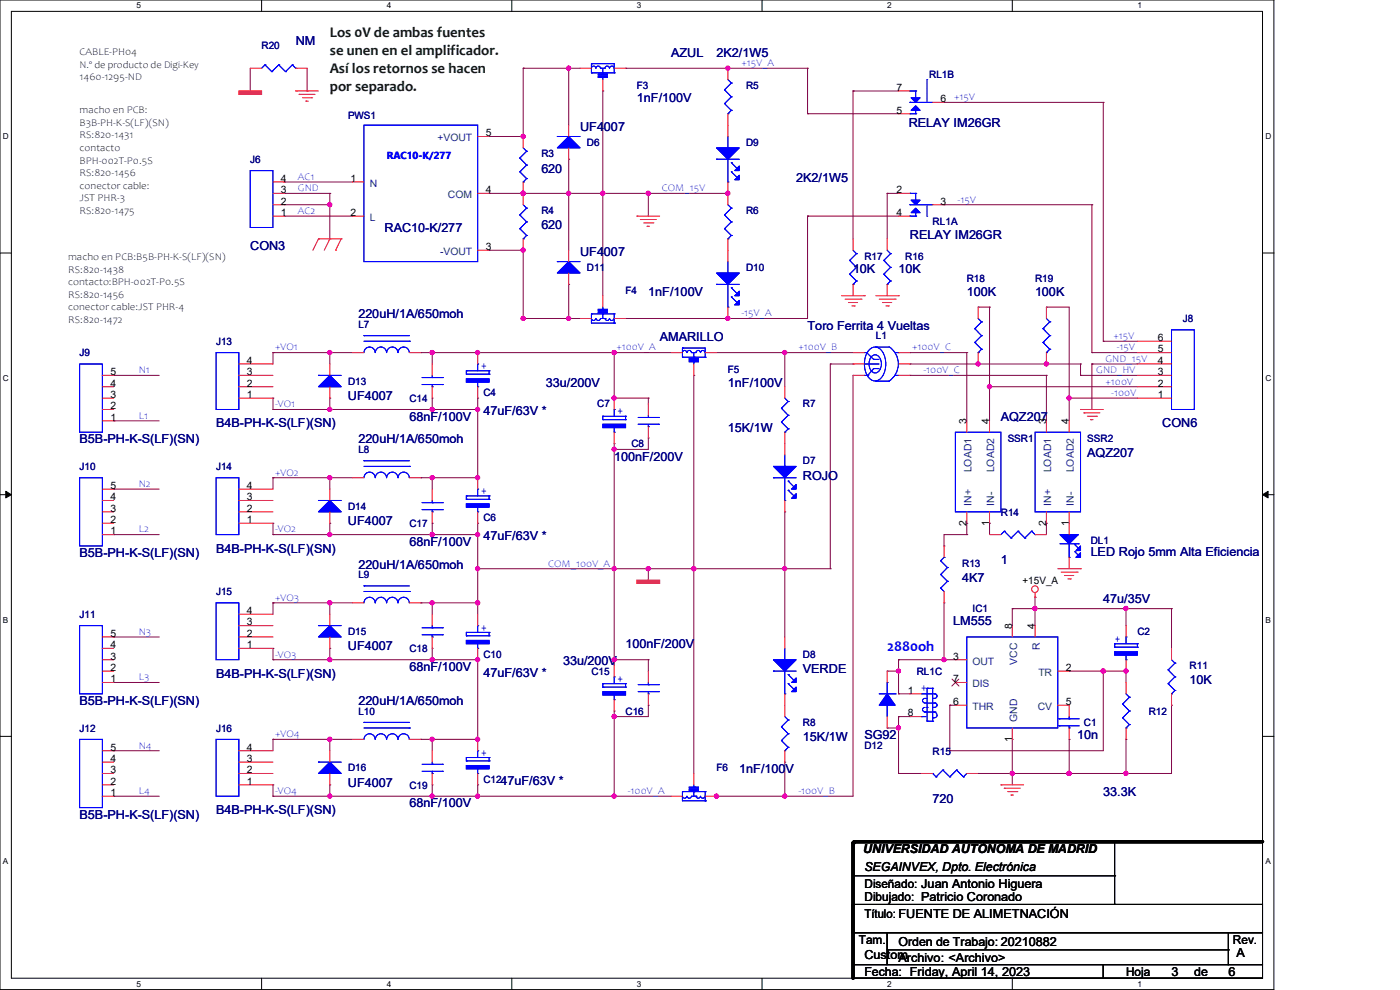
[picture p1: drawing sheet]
<svg xmlns="http://www.w3.org/2000/svg" width="297mm" height="210mm" viewBox="0 0 297 210" stroke-linecap="round" stroke-linejoin="round" font-family="sans-serif">
<path d="M0 0h270.3v209.9h-270.3zM2.4 2.4h265.4v205.1h-265.4z" fill="none" stroke="#000" stroke-width=".21"/>
<g fill="#fff">
<path d="M29 .3h.9v1.9h-.9z"/>
<path d="M29 207.8h.9v1.9h-.9z"/>
</g>
<path d="M55.5 0v2.4M55.5 207.5v2.4" fill="none" stroke="#000" stroke-width=".21"/>
<g fill="#fff">
<path d="M82 .3h1v1.9h-1z"/>
<path d="M82 207.8h1v1.9h-1z"/>
</g>
<path d="M108.6 0v2.4M108.6 207.5v2.4" fill="none" stroke="#000" stroke-width=".21"/>
<g fill="#fff">
<path d="M135.1 .3h1v1.9h-1z"/>
<path d="M135.1 207.8h1v1.9h-1z"/>
</g>
<path d="M161.7 0v2.4M161.7 207.5v2.4" fill="none" stroke="#000" stroke-width=".21"/>
<g fill="#fff">
<path d="M188.2 .3h.9v1.9h-.9z"/>
<path d="M188.2 207.8h.9v1.9h-.9z"/>
</g>
<path d="M214.8 0v2.4M214.8 207.5v2.4" fill="none" stroke="#000" stroke-width=".21"/>
<g fill="#fff">
<path d="M241.3 .3h.9v1.9h-.9z"/>
<path d="M241.3 207.8h.9v1.9h-.9z"/>
<path d="M.6 28h1.3v1.9h-1.3z"/>
<path d="M268.5 28h1.2v1.9h-1.2z"/>
<path d="M.6 79.3h1.3v1.9h-1.3z"/>
<path d="M268.5 79.3h1.2v1.9h-1.2z"/>
</g>
<path d="M0 53.7h2.4M267.8 53.7h2.5" fill="none" stroke="#000" stroke-width=".21"/>
<g fill="#fff">
<path d="M.6 130.6h1.2v1.9h-1.2z"/>
<path d="M268.5 130.6h1.1v1.9h-1.1z"/>
</g>
<path d="M0 104.9h2.4M267.8 104.9h2.5" fill="none" stroke="#000" stroke-width=".21"/>
<path d="M1.2 104.2l1.2 .7-1.2 .7zM267.8 104.9l1.2-.7v1.4z" fill="#000" stroke="#000" stroke-width=".21"/>
<g fill="#fff">
<path d="M.6 181.8h1.2v1.9h-1.2z"/>
<path d="M268.5 181.8h1.1v1.9h-1.1z"/>
</g>
<g fill="none" stroke="#000" stroke-width=".21">
<path d="M0 156.2h2.4M267.8 156.2h2.5M181 178.6h86.8v28.9h-86.8zM236.5 178.6v13.3M180.7 191.9h87.1v6h-87.1zM181 197.9h7.2v6.7h-7.2zM181 185.8h55.5M188.2 197.9h72.4v6.7h-72.4zM236.5 185.8h.1M236.5 191.9h.1M260.6 197.9h7.2v6.7h-7.2zM181 204.6h53.1v2.9h-53.1z"/>
<path d="M188.2 201.5h72.4M234.1 204.6h33.7v2.9h-33.7zM260.6 201.5h.1"/>
</g>
<g fill="none" stroke="#800040" stroke-width=".21">
<path d="M53.1 19.3h.1M53.1 14.5v4.8M65.2 19.3h.1M65.2 14.5v4.8M111 14.5h.1M111 14.5v14.5h-7.2M111 14.5h12.1M120.6 14.5h.1M120.6 14.5v12M127.9 19.3h.1M127.9 19.3v43.4M132.7 14.5h.1"/>
<path d="M132.7 14.5h38.6M154.4 14.5h.1M171.3 14.5h.1M171.3 14.5v9.6M181 19.3h.1M181 19.3v31.4M181 19.3h9.6M60.3 38.6h.1M60.3 38.6h14.5M103.8 29h.1M120.6 33.8h.1M120.6 33.8v19.3"/>
<path d="M171.3 24.1h.1M171.3 24.1h19.3M200.3 21.7h.1M200.3 21.7h33.8M234.1 21.7h.1M234.1 21.7v50.7M60.3 41h.1M60.3 45.8h.1M60.3 43.4h.1M60.3 41h9.7M60.3 45.8h14.5M60.3 43.4h9.7"/>
<path d="M70 43.4h.1M70 41h.1M70 41v9.7M103.8 41h.1M103.8 53.1h.1M103.8 41h50.6M103.8 53.1h7.2M111 53.1h.1M111 41h.1M111 53.1v14.5M120.6 41h.1M127.9 41h.1"/>
<path d="M137.5 41h.1M137.5 41v4.8M171.3 45.8h.1M171.3 45.8h19.3M171.3 45.8v21.8h-38.6M188.2 41h.1M188.2 41h2.4M188.2 41v9.7M200.3 43.4h.1M200.3 43.4h31.3M231.6 43.4h.1M231.6 43.4v31.4"/>
<path d="M24.1 79.6h.1M24.1 79.6h9.7M57.9 74.8h.1M57.9 74.8h16.9M57.9 74.8v2.4M70 74.8h.1M70 74.8v2.4M89.3 74.8h.1M89.3 74.8h53.1M91.7 74.8h.1M91.7 74.8v2.4M101.3 74.8h.1"/>
<path d="M111 67.6h.1M111 67.6h12.1M120.6 60.3h.1M120.6 67.6h.1M120.6 60.3v7.3M130.3 74.8h.1M130.3 74.8v9.7M132.7 67.6h.1M147.2 79.6h.1M147.2 79.6v84.5M152 74.8h29M154.4 67.6h.1"/>
<path d="M166.5 74.8h.1M166.5 74.8v7.2M176.1 77.2h.1M176.1 77.2h4.9M176.1 77.2v43.4M181 79.6h.1M181 77.2h.1M181 79.6v89.3h-29M193 74.8h.1M193 79.6h.1M193 77.2h.1M193 74.8h12.1"/>
<path d="M193 77.2h36.2M193 79.6h29M205.1 74.8h.1M205.1 74.8v14.5M207.5 65.2h.1M207.5 77.2h.1M207.5 65.2h2.4M209.9 65.2h.1M209.9 65.2v24.1M222 79.6h.1M222 77.2h.1M222 65.2h.1"/>
<path d="M222 65.2h4.8v24.1M222 79.6v9.7M229.2 79.6h.1M229.2 77.2h.1M229.2 79.6h12.1M229.2 77.2v2.4M231.6 74.8h.1M231.6 77.2h.1M231.6 74.8h9.7M231.6 77.2h9.7M231.6 77.2v9.7M234.1 72.4h.1"/>
<path d="M234.1 72.4h7.2M24.1 89.3h.1M24.1 89.3h9.7M57.9 86.9h.1M57.9 84.5h.1M57.9 86.9h43.4M57.9 84.5v2.4M70 84.5h.1M70 86.9h.1M70 84.5v2.4M91.7 86.9h.1M91.7 84.5h.1"/>
<path d="M91.7 84.5v2.4M101.3 86.9h.1M101.3 84.5h.1M101.3 84.5v16.8h-12M130.3 95.3h.1M130.3 94.1h.1M130.3 84.5h.1M130.3 94.1v47.1M130.3 84.5h7.2M137.5 84.5h.1M137.5 92.9h.1M137.5 84.5v1.2"/>
<path d="M137.5 92.9v2.4h-7.2M209.9 82h.1M209.9 82h31.4M226.8 84.5h.1M226.8 84.5h14.5M24.1 103.8h.1M24.1 113.4h.1M24.1 103.8h9.7M24.1 113.4h9.7M57.9 101.3h.1M57.9 113.4h.1M57.9 111h.1"/>
<path d="M57.9 101.3v2.5M57.9 111v2.4M57.9 101.3h16.9M57.9 113.4h43.4M70 101.3h.1M70 111h.1M70 113.4h.1M70 101.3v2.5M70 111v2.4M89.3 101.3h.1M91.7 101.3h.1M91.7 113.4h.1"/>
<path d="M91.7 111h.1M91.7 101.3v2.5M91.7 111v2.4M101.3 113.4h.1M101.3 111h.1M101.3 111v19.3M166.5 108.6h.1M166.5 108.6v26.5M200.3 115.8h.1M205.1 111h.1M205.1 113.4h.1M205.1 113.4h-4.8v2.4"/>
<path d="M205.1 111v2.4M209.9 111h.1M209.9 111v2.4M222 111h.1M222 111v2.4M24.1 135.1h.1M24.1 135.1h9.7M57.9 127.9h.1M57.9 140h.1M57.9 137.5h.1M57.9 140h43.4M57.9 127.9v2.4"/>
<path d="M57.9 137.5v2.5M57.9 127.9h16.9M70 127.9h.1M70 137.5h.1M70 140h.1M70 127.9v2.4M70 137.5v2.5M89.3 127.9h.1M89.3 127.9h12M91.7 127.9h.1M91.7 140h.1M91.7 137.5h.1"/>
<path d="M91.7 127.9v2.4M91.7 137.5v2.5M101.3 140h.1M101.3 127.9h.1M101.3 120.6h.1M101.3 140v16.8h-12M101.3 120.6h74.8M130.3 140h.1M130.3 120.6h.1M130.3 140h7.2M137.5 140h.1M137.5 120.6h.1"/>
<path d="M137.5 120.6v2.5M137.5 140v2.4M147.2 120.6h.1M166.5 120.6h.1M176.1 120.6h.1M190.6 140h.1M190.6 140h12.1M190.6 140v7.2M200.3 140h.1M200.3 127.9h.1M200.3 127.9v12.1M214.8 129.1h.1"/>
<path d="M214.8 129.1v3.6M214.8 129.1h33.7M219.6 129.1h.1M219.6 126.7h.1M219.6 126.7v6M238.9 129.1h.1M238.9 129.1v3.6M248.5 129.1h.1M248.5 129.1v8.4M24.1 159.3h.1M24.1 144.8h.1M24.1 159.3h9.7"/>
<path d="M24.1 144.8h9.7M57.9 156.8h.1M57.9 156.8v2.5M57.9 156.8h16.9M70 156.8h.1M70 156.8v2.5M89.3 156.8h.1M91.7 156.8h.1M91.7 156.8v2.5M130.3 152h.1M130.3 150.8h.1M130.3 150.8v18.1"/>
<path d="M137.5 149.6h.1M137.5 149.6v2.4h-7.2M188.2 154.4h.1M188.2 142.4h.1M188.2 142.4h2.4M188.2 154.4h2.4M190.6 152h.1M190.6 154.4h.1M190.6 147.2h.1M190.6 142.4h.1M190.6 152h2.4M190.6 152v12.1"/>
<path d="M190.6 147.2h2.4M201.5 159.3h.1M201.5 149.6h.1M201.5 149.6v9.7M201.5 149.6h1.2M214.8 156.8h.1M214.8 156.8v9.7M226.8 142.4h.1M226.8 156.8h.1M226.8 142.4h12.1M226.8 156.8v7.3M234.1 142.4h.1"/>
<path d="M234.1 142.4v16.9h-32.6M238.9 156.8h.1M238.9 142.4h.1M238.9 142.4v2.4M238.9 156.8v7.3M248.5 149.6h.1M248.5 149.6v14.5h-41M24.1 168.9h.1M24.1 168.9h9.7M57.9 168.9h.1M57.9 166.5h.1M57.9 168.9h84.5"/>
<path d="M57.9 166.5v2.4M70 166.5h.1M70 168.9h.1M70 166.5v2.4M91.7 166.5h.1M91.7 168.9h.1M91.7 166.5v2.4M101.3 168.9h.1M101.3 166.5h.1M101.3 166.5v2.4M130.3 168.9h.1M152 168.9h.1"/>
<path d="M166.5 168.9h.1M166.5 161.7h.1M166.5 161.7v7.2M190.6 164.1h.1M190.6 164.1h4.9M207.5 164.1h.1M214.8 164.1h.1M226.8 164.1h.1M238.9 164.1h.1"/>
</g>
<g fill="#f0f" stroke="#f0f" stroke-width=".21">
<circle cx="130.3" cy="84.4" r=".44"/>
<circle cx="166.5" cy="168.9" r=".44"/>
<circle cx="166.5" cy="74.8" r=".44"/>
<circle cx="166.5" cy="120.6" r=".44"/>
<circle cx="101.3" cy="127.9" r=".44"/>
<circle cx="130.3" cy="139.9" r=".44"/>
<circle cx="130.3" cy="120.6" r=".44"/>
<circle cx="130.3" cy="95.3" r=".44"/>
<circle cx="111" cy="41" r=".44"/>
<circle cx="111" cy="53.1" r=".44"/>
<circle cx="111" cy="28.9" r=".44"/>
<circle cx="70" cy="43.4" r=".44"/>
<circle cx="130.3" cy="152" r=".44"/>
<circle cx="111" cy="67.5" r=".44"/>
<circle cx="154.4" cy="67.5" r=".44"/>
<circle cx="154.4" cy="14.5" r=".44"/>
<circle cx="91.7" cy="74.8" r=".44"/>
<circle cx="101.3" cy="86.8" r=".44"/>
<circle cx="91.7" cy="86.8" r=".44"/>
<circle cx="70" cy="74.8" r=".44"/>
<circle cx="70" cy="86.8" r=".44"/>
<circle cx="101.3" cy="101.3" r=".44"/>
<circle cx="91.7" cy="101.3" r=".44"/>
<circle cx="101.3" cy="113.4" r=".44"/>
<circle cx="91.7" cy="113.4" r=".44"/>
<circle cx="70" cy="101.3" r=".44"/>
<circle cx="70" cy="113.4" r=".44"/>
<circle cx="91.7" cy="127.9" r=".44"/>
<circle cx="101.3" cy="139.9" r=".44"/>
<circle cx="91.7" cy="139.9" r=".44"/>
<circle cx="70" cy="127.9" r=".44"/>
<circle cx="70" cy="139.9" r=".44"/>
<circle cx="101.3" cy="120.6" r=".44"/>
<circle cx="101.3" cy="156.8" r=".44"/>
<circle cx="91.7" cy="156.8" r=".44"/>
<circle cx="130.3" cy="168.9" r=".44"/>
<circle cx="101.3" cy="168.9" r=".44"/>
<circle cx="70" cy="156.8" r=".44"/>
<circle cx="70" cy="168.9" r=".44"/>
<circle cx="91.7" cy="168.9" r=".44"/>
<circle cx="147.2" cy="120.6" r=".44"/>
<circle cx="137.5" cy="120.6" r=".44"/>
<circle cx="130.3" cy="74.8" r=".44"/>
<circle cx="101.3" cy="74.8" r=".44"/>
<circle cx="120.6" cy="14.5" r=".44"/>
<circle cx="120.6" cy="41" r=".44"/>
<circle cx="120.6" cy="67.5" r=".44"/>
<circle cx="154.4" cy="41" r=".44"/>
<circle cx="137.5" cy="41" r=".44"/>
<circle cx="234" cy="142.3" r=".44"/>
<circle cx="226.8" cy="164.1" r=".44"/>
<circle cx="214.7" cy="164.1" r=".44"/>
<circle cx="238.9" cy="142.3" r=".44"/>
<circle cx="238.9" cy="129.1" r=".44"/>
<circle cx="219.6" cy="129.1" r=".44"/>
<circle cx="238.9" cy="164.1" r=".44"/>
<circle cx="209.9" cy="82" r=".44"/>
<circle cx="226.8" cy="84.4" r=".44"/>
<circle cx="200.3" cy="139.9" r=".44"/>
<circle cx="190.6" cy="154.4" r=".44"/>
<circle cx="190.6" cy="142.3" r=".44"/>
<circle cx="152" cy="168.9" r=".44"/>
<circle cx="222" cy="77.2" r=".44"/>
<circle cx="127.9" cy="41" r=".44"/>
<circle cx="207.5" cy="77.2" r=".44"/>
</g>
<g fill="none" stroke="#f00" stroke-width=".21">
<path d="M53.1 14.5h2.4M62.7 19.3h.1M62.7 19.3h4.9M62.7 14.5h2.5M123.1 14.5h2.4M127.9 16.9v2.4M130.3 14.5h2.4M154.4 14.5v2.4M190.6 19.3h2.4M57.9 38.6h2.4M63.5 20h.1M63.5 20h3.3"/>
<path d="M64.2 20.7h1.9M64.9 21.5h.1M64.9 21.5h.5M66.1 20.7h.1M74.8 38.6h2.4M101.3 29h2.5M111 29v2.4M111 38.6v4.8M120.6 26.5v2.5M120.6 31.4v2.4M154.4 24.1v4.9M154.4 38.6v4.8"/>
<path d="M190.6 24.1h2.4M197.9 21.7h2.4M57.9 45.8h2.4M57.9 41h2.4M57.9 43.4h2.4M67.6 50.7h.1M67.6 50.7l-1.2 2.4M67.6 50.7h4.8M70 50.7h.1M70 50.7l-1.2 2.4M71.2 53.1h.1M72.4 50.7h.1"/>
<path d="M72.4 50.7l-1.2 2.4M74.8 45.8h2.4M101.3 53.1h2.5M101.3 41h2.5M111 50.7v2.4M120.6 53.1v2.4M120.6 57.9v2.4M135.1 45.8h.1M135.1 45.8h4.9M135.8 46.6h.1M135.8 46.6h3.4M136.6 47.3h1.9"/>
<path d="M137.3 48h.1M137.3 48h.5M138.5 47.3h.1M154.4 50.7v4.8M181 50.7v2.4M188.2 50.7v2.4M190.6 45.8h2.4M190.6 41h2.4M197.9 43.4h2.4M21.7 79.6h2.4M50.7 79.6h7.2M50.7 77.2h7.2"/>
<path d="M70 77.2v2.4M74.8 74.8h2.4M86.9 74.8h2.4M91.7 77.2v2.4M101.3 74.8v2.4M123.1 67.6h2.4M127.9 62.7v2.5M130.3 67.6h2.4M142.4 74.8h2.4M147.2 77.2v2.4M149.6 74.8h2.4M154.4 65.2v2.4"/>
<path d="M178.6 62.7h4.8M179.3 63.5h3.4M180 64.2h.1M180 64.2h1.9M180.7 64.9h.5M181 74.8h2.4M181 60.3v2.4M181 79.6h2.4M181 77.2h2.4M181.2 64.9h.1M182.7 63.5h.1M183.4 62.7h.1"/>
<path d="M185.8 62.7h4.8M186.5 63.5h3.4M187.2 64.2h.1M187.2 64.2h2M188 64.9h.5M188.2 60.3v2.4M188.5 64.9h.1M189.9 63.5h.1M190.6 62.7h.1M190.6 74.8h2.4M190.6 79.6h2.4M190.6 77.2h2.4"/>
<path d="M207.5 65.2v2.4M207.5 74.8v2.4M222 65.2v2.4M222 74.8v2.4M241.3 74.8h7.2M241.3 79.6h7.2M241.3 77.2h7.2M241.3 72.4h7.2M21.7 86.9h2.4M21.7 89.3h2.4M21.7 84.5h2.4M21.7 82h2.4"/>
<path d="M50.7 84.5h7.2M50.7 82h7.2M70 82v2.5M91.7 82v2.5M101.3 82v2.5M130.3 84.5v2.4M130.3 91.7v2.4M137.5 85.7v2.4M137.5 90.5v2.4M166.5 82v2.5M166.5 91.7v4.8M205.1 89.3v2.4"/>
<path d="M209.9 89.3v2.4M222 89.3v2.4M226.8 89.3v2.4M229.2 86.9h.1M229.2 86.9h4.9M230 87.6h.1M230 87.6h3.3M230.7 88.3h1.9M231.4 89h.1M231.4 89h.5M232.6 88.3h.1M241.3 84.5h7.2"/>
<path d="M241.3 82h7.2M21.7 113.4h2.4M21.7 111h2.4M21.7 108.6h2.4M21.7 106.2h2.4M21.7 103.8h2.4M50.7 111h7.2M50.7 108.6h7.2M50.7 106.2h7.2M50.7 103.8h7.2M70 103.8v2.4M70 108.6v2.4"/>
<path d="M74.8 101.3h2.4M86.9 101.3h2.4M91.7 103.8v2.4M91.7 108.6v2.4M101.3 101.3v2.5M101.3 108.6v2.4M166.5 106.2v2.4M200.3 115.8v2.4M205.1 108.6v2.4M209.9 113.4h2.4M209.9 108.6v2.4M219.6 113.4h2.4"/>
<path d="M222 108.6v2.4M226.8 108.6v4.8M226.8 118.2v2.4M21.7 137.5h2.4M21.7 135.1h2.4M21.7 140h2.4M50.7 137.5h7.2M50.7 135.1h7.2M50.7 132.7h7.2M50.7 130.3h7.2M70 130.3v2.4M70 135.1v2.4"/>
<path d="M74.8 127.9h2.4M86.9 127.9h2.4M91.7 130.3v2.4M91.7 135.1v2.4M101.3 130.3v2.4M101.3 137.5v2.5M166.5 135.1v2.4M200.3 125.5v2.4M202.7 140h2.4M214.8 132.7v2.4M219.6 126.7h.1M219.6 125.7v1"/>
<path d="M219.6 132.7v2.4M224.4 120.6h4.8M225.1 121.4h3.4M225.8 122.1h.1M225.8 122.1h2M226.6 122.8h.5M227.1 122.8h.1M228.5 121.4h.1M229.2 120.6h.1M238.9 132.7v2.4M238.9 140v2.4M248.5 137.5v2.5"/>
<path d="M21.7 159.3h2.4M21.7 144.8h2.4M21.7 142.4h2.4M50.7 159.3h7.2M70 159.3v2.4M74.8 156.8h2.4M86.9 156.8h2.4M91.7 159.3v2.4M101.3 156.8v2.5M130.3 141.2v2.4M130.3 148.4v2.4M137.5 142.4v2.4"/>
<path d="M137.5 147.2v2.4M166.5 147.2v4.8M166.5 159.3v2.4M188.2 142.4v2.4M188.2 152v2.4M193 147.2h2.5M193 152h2.5M202.7 144.8h2.4M202.7 149.6h2.4M214.8 154.4v2.4M224.4 142.4h2.4M224.4 149.6h2.4v2.4"/>
<path d="M226.8 154.4v2.4M238.9 144.8v2.4M238.9 154.4v2.4M248.5 147.2v2.4M21.7 166.5h2.4M21.7 164.1h2.4M21.7 161.7h2.4M21.7 168.9h2.4M50.7 166.5h7.2M50.7 164.1h7.2M50.7 161.7h7.2M70 164.1v2.4"/>
<path d="M91.7 164.1v2.4M101.3 164.1v2.4M142.4 168.9h2.4M147.2 164.1v2.4M149.6 168.9h2.4M195.5 164.1h2.4M205.1 164.1h2.4M212.3 166.5h.1M212.3 166.5h4.9M213.1 167.2h.1M213.1 167.2h3.4M213.8 167.9h1.9"/>
<path d="M214.5 168.7h.1M214.5 168.7h.5M215.7 167.9h.1"/>
<circle cx="219.6" cy="125" r=".7"/>
</g>
<g fill="#f00" stroke="#f00" stroke-width=".21">
<path d="M135.1 123.1h4.9v.7h-4.9z" fill-rule="evenodd"/>
<path d="M50.7 19.3h4.8v.7h-4.8z" fill-rule="evenodd"/>
</g>
<path d="M181 178.8v28.7M181.2 178.6h86.6" fill="none" stroke="#000" stroke-width=".72"/>
<g fill="#000">
<circle cx="181" cy="178.8" r=".36"/>
<circle cx="181.2" cy="178.6" r=".36"/>
</g>
<g fill="none" stroke="#00f" stroke-width=".21">
<path d="M56.2 13.8h.1M56.2 13.8l-.7 .7M56.2 13.8l1.5 1.4M57.7 15.2h.1M59.1 13.8h.1M59.1 13.8l-1.4 1.4M59.1 13.8l1.5 1.4M60.6 15.2h.1M62 13.8h.1M62 13.8l-1.4 1.4M62 13.8l.7 .7M62.7 14.5h.1"/>
<path d="M125.5 15.5h.1M125.5 13.5h.1M125.5 13.5h4.8v2M125.5 15.5h4.8M125.5 13.5v2M126.4 14.5a.47 .47 0 0 0-.5-.5 .47 .47 0 0 0-.4 .5M127.4 14.5a.47 .47 0 0 0-.5-.5 .47 .47 0 0 0-.5 .5M127.4 14.5h.1M127.9 16.4h.1M127.9 15.5h.1M127.9 14.5v1.2M127.9 16.4v.5"/>
<path d="M130.3 14.5a.49 .49 0 0 0-.5-.5 .49 .49 0 0 0-.5 .5 .47 .47 0 0 0-.5-.5 .47 .47 0 0 0-.4 .5h-1M130.3 15.5h.1M153.7 19h.1M153.7 19l1.5 1.5M154.4 16.9l.8 .7M155.2 17.6h.1M155.2 17.6l-1.5 1.4M193 19.3h.1M193 19.3h1.3M194.3 19.3h.1M194.3 19.3v1.4M196.7 16.9h.1"/>
<path d="M196.7 16.9v4.8M53.1 36.2h4.8v12.1h-4.8zM77.2 26.5h24.1v29h-24.1zM110.3 33.5h.1M110.3 36.4h.1M110.3 33.5l1.4 1.5M110.3 36.4l1.4 1.5M111 38.6h.1M111 31.4l.7 .7M111.7 32.1h.1M111.7 35h.1M111.7 37.9h.1"/>
<path d="M111.7 32.1l-1.4 1.4M111.7 35l-1.4 1.4M111.7 37.9l-.7 .7M118.2 29h.1M118.2 29h4.9M152 33.8h.1M152 33.8h4.8M153.7 22h.1M153.7 22l1.5 1.4M154.4 31.4h.1M154.4 38.6h.1M154.4 24.1h.1"/>
<path d="M154.4 29v2.4M154.4 33.8v4.8M155.2 34.5h.1M155.2 36.4h.1M155.2 20.5h.1M155.2 23.4h.1M155.2 34.5l1.2 1.2M155.2 36.4l1.2 1.2M155.2 20.5l-1.5 1.5M155.2 23.4l-.8 .7M193 24.1h.1M193 21.7h.1"/>
<path d="M193 24.1h1.3M193 21.7h4.9M194.3 24.1h.1M194.3 23.4v.7M110.3 45.6h.1M110.3 48.5h.1M110.3 45.6l1.4 1.5M110.3 48.5l1.4 1.5M111 50.7h.1M111 43.4l.7 .8M111.7 44.2h.1M111.7 47.1h.1"/>
<path d="M111.7 50h.1M111.7 44.2l-1.4 1.4M111.7 47.1l-1.4 1.4M111.7 50l-.7 .7M118.2 55.5h.1M118.2 55.5h4.9M153.7 45.6h.1M153.7 48.5h.1M153.7 45.6l1.5 1.5M153.7 48.5l1.5 1.5M154.4 57.9h.1M154.4 50.7h.1"/>
<path d="M154.4 55.5v2.4M154.4 43.4l.8 .8M155.2 44.2h.1M155.2 47.1h.1M155.2 50h.1M155.2 44.2l-1.5 1.4M155.2 47.1l-1.5 1.4M155.2 50l-.8 .7M180.3 55.2h.1M180.3 58.2h.1M180.3 55.2l1.4 1.5M180.3 58.2l1.4 1.4"/>
<path d="M181 53.1l.7 .7M181.7 53.8h.1M181.7 56.7h.1M181.7 59.6h.1M181.7 53.8l-1.4 1.4M181.7 56.7l-1.4 1.5M181.7 59.6l-.7 .7M187.5 55.2h.1M187.5 58.2h.1M187.5 55.2l1.4 1.5M187.5 58.2l1.4 1.4M188.2 53.1l.7 .7"/>
<path d="M188.9 53.8h.1M188.9 56.7h.1M188.9 59.6h.1M188.9 53.8l-1.4 1.4M188.9 56.7l-1.4 1.5M188.9 59.6l-.7 .7M193 43.4h.1M193 41h.1M193 45.8h.1M193 43.4h4.9M193 41h1.3M193 45.8h1.3"/>
<path d="M194.3 41h.1M194.3 45.8h.1M194.3 41v1.5M194.3 45.1v.7M196.7 45.8h.1M196.7 43.4v2.4M16.9 77.2h4.8v14.5h-4.8zM45.8 74.8h4.9v12.1h-4.9zM67.6 79.6h.1M67.6 79.6h4.8M77.2 71.2h.1M77.2 74.8a1.19 1.19 0 0 1 1.2-1.2 1.19 1.19 0 0 1 1.2 1.2 1.21 1.21 0 0 1 1.2-1.2 1.21 1.21 0 0 1 1.2 1.2"/>
<path d="M77.2 72.4h9.7M77.2 71.2h9.7M82 74.8a1.19 1.19 0 0 1 1.2-1.2 1.19 1.19 0 0 1 1.2 1.2 1.21 1.21 0 0 1 1.2-1.2 1.21 1.21 0 0 1 1.2 1.2M86.9 72.4h.1M91.7 79.6v.5M98.9 79.4h.1M98.9 78.7h.1M98.9 78.7v.7M98.9 79.4h4.9M98.9 78.7h4.9M101.3 77.2h.1M101.3 77.2v1.5"/>
<path d="M103.8 78.7h.1M103.8 79.4h.1M103.8 78.7v.7M125.5 66.6h.1M125.5 66.6v1.9h4.8M125.5 66.6h4.8M126.4 67.6a.47 .47 0 0 1-.5 .4 .47 .47 0 0 1-.4-.4M127.4 67.6a.47 .47 0 0 1-.5 .4 .47 .47 0 0 1-.5-.4M127.4 67.6h1M127.9 65.6h.1M127.9 66.6h.1M127.9 65.2v.4"/>
<path d="M127.9 66.4v1.2M128.4 67.6h.1M130.3 67.6a.47 .47 0 0 1-.5 .4 .47 .47 0 0 1-.5-.4 .49 .49 0 0 1-.5 .4 .49 .49 0 0 1-.4-.4M130.3 66.6h.1M130.3 68.5h.1M130.3 66.6v1.9M144.8 75.8h.1M144.8 73.8h.1M144.8 73.8h4.8v2M144.8 75.8h4.8M144.8 73.8v2M145.7 74.8a.47 .47 0 0 0-.5-.5 .47 .47 0 0 0-.4 .5"/>
<path d="M146.7 74.8a.47 .47 0 0 0-.5-.5 .47 .47 0 0 0-.4 .5M146.7 74.8h.1M147.2 76.8h.1M147.2 75.8h.1M147.2 74.8v1.2M147.2 76.8v.4M149.6 74.8a.49 .49 0 0 0-.5-.5 .49 .49 0 0 0-.5 .5 .47 .47 0 0 0-.5-.5 .47 .47 0 0 0-.4 .5h-1M149.6 75.8h.1M152 60.3h.1M152 60.3h4.8M154.4 65.2h.1M154.4 60.3v4.9"/>
<path d="M155.2 61h.1M155.2 63h.1M155.2 61l1.2 1.3M155.2 63l1.2 1.2M181 60.3h.1M183.4 79.6h.7M183.4 74.8h.5M183.4 77.2h2.9M183.9 74.8h.1M183.9 74.8l1.4 1.4M184.1 79.6h.1M184.7 74a1.79 1.79 0 0 1 2.7 1 4.9 4.9 0 0 1-.8 5.4 1.79 1.79 0 0 1-2.7-.9 4.9 4.9 0 0 1 .8-5.5z"/>
<path d="M185 75.5a1.12 1.12 0 0 1 1.8 .7 2.03 2.03 0 0 1-1.1 2.9 2.09 2.09 0 0 1-1-3.3zM185.3 76.2h.1M185.3 78.2h.1M185.3 76.2h1M185.3 78.2l-1.2 1.4M185.3 78.2h1M185.8 73.6h.1M185.8 73.6h2.9M186.3 77.2h.1M186.3 76.2h.1M186.3 78.2h.1M188.2 60.3h.1"/>
<path d="M188.7 73.6a4.3 4.3 0 0 1-.2 7.3M189.9 79.6h.1M189.9 79.6h.7M189.9 74.8h.7M190.6 74.8h.1M206.8 69.7h.1M206.8 72.6h.1M206.8 69.7l1.4 1.5M206.8 72.6l1.4 1.5M207.5 74.8h.1M207.5 67.6l.7 .7M208.2 68.3h.1"/>
<path d="M208.2 71.2h.1M208.2 74.1h.1M208.2 68.3l-1.4 1.4M208.2 71.2l-1.4 1.4M208.2 74.1l-.7 .7M221.3 69.7h.1M221.3 72.6h.1M221.3 69.7l1.4 1.5M221.3 72.6l1.4 1.5M222 74.8h.1M222 67.6l.7 .7M222.7 68.3h.1"/>
<path d="M222.7 71.2h.1M222.7 74.1h.1M222.7 68.3l-1.4 1.4M222.7 71.2l-1.4 1.4M222.7 74.1l-.7 .7M248.5 70h4.9v16.9h-4.9zM77.2 97.7h.1M77.2 98.9h9.7M77.2 97.7h9.7M86.9 98.9h.1M89.5 81.6h4.4M89.5 80.1h4.4"/>
<path d="M91.7 82h.1M91.7 80.1h.1M91.7 81.6v.4M93.9 81.6h.1M93.9 80.1h.1M101.3 82h.1M101.3 81.1v.9M127.9 89h.1M127.9 88.3h.1M127.9 88.3v.7M127.9 89h4.8M127.9 88.3h4.8"/>
<path d="M130.3 86.9h.1M130.3 91.7h.1M130.3 86.9v1.4M130.3 90.7v1M132.7 88.3h.1M132.7 89h.1M132.7 88.3v.7M135.4 90h4.3M135.4 88.6h4.3M137.5 90.5h.1M137.5 88.6h.1M137.5 88.1v.5"/>
<path d="M137.5 90v.5M139.7 90h.1M139.7 88.6h.1M165.8 86.6h.1M165.8 89.5h.1M165.8 86.6l1.4 1.5M165.8 89.5l1.4 1.5M166.5 91.7h.1M166.5 98.9h.1M166.5 96.5v2.4M166.5 84.5l.7 .7M167.2 85.2h.1"/>
<path d="M167.2 88.1h.1M167.2 91h.1M167.2 85.2l-1.4 1.4M167.2 88.1l-1.4 1.4M167.2 91l-.7 .7M185.8 80.9h.1M185.8 80.9h2.9M202.7 91.7h9.6v16.9h-9.6zM219.6 91.7h9.6v16.9h-9.6zM16.9 101.3h4.8v14.5h-4.8zM45.8 101.3h4.9v12.1h-4.9zM67.6 106.2h.1"/>
<path d="M67.6 106.2h4.8M77.2 101.3a1.19 1.19 0 0 1 1.2-1.1 1.19 1.19 0 0 1 1.2 1.1 1.21 1.21 0 0 1 1.2-1.1 1.21 1.21 0 0 1 1.2 1.1M82 101.3a1.19 1.19 0 0 1 1.2-1.1 1.19 1.19 0 0 1 1.2 1.1 1.21 1.21 0 0 1 1.2-1.1 1.21 1.21 0 0 1 1.2 1.1M89.5 108.1h4.4M89.5 106.6h4.4M91.7 108.6h.1M91.7 106.6h.1M91.7 106.2v.4M91.7 108.1v.5M93.9 108.1h.1M93.9 106.6h.1M98.9 105.9h.1"/>
<path d="M98.9 105.2h.1M98.9 105.2v.7M98.9 105.9h4.9M98.9 105.2h4.9M101.3 103.8h.1M101.3 108.6h.1M101.3 103.8v1.4M101.3 107.6v1M103.8 105.2h.1M103.8 105.9h.1M103.8 105.2v.7M164.1 101.3h.1"/>
<path d="M164.1 101.3h4.8M166.5 106.2h.1M166.5 101.3v4.9M167.2 102.1h.1M167.2 104h.1M167.2 102.1l1.2 1.2M167.2 104l1.2 1.2M199.6 119h.1M199.6 119l1.4 1.4M200.3 118.2h.1M200.3 118.2l-.7 .8M213.1 112.7h.1"/>
<path d="M213.1 112.7l-.8 .7M213.1 112.7l1.4 1.4M214.5 114.1h.1M216 112.7h.1M216 112.7l-1.5 1.4M216 112.7l1.4 1.4M217.4 114.1h.1M218.9 112.7h.1M218.9 112.7l-1.5 1.4M218.9 112.7l.7 .7M219.6 113.4h.1M224.9 115.4h3.9"/>
<path d="M226.8 118.2h.1M226.8 115.4v2.8M228 115.6h.1M228 117.1h.1M228 115.6l.8 .7M228 117.1l.8 .7M228.8 115.4h.1M16.9 132.7h4.8v14.5h-4.8zM45.8 127.9h4.9v12.1h-4.9zM67.6 132.7h.1M67.6 132.7h4.8M77.2 124.3h.1"/>
<path d="M77.2 127.9a1.19 1.19 0 0 1 1.2-1.2 1.19 1.19 0 0 1 1.2 1.2 1.21 1.21 0 0 1 1.2-1.2 1.21 1.21 0 0 1 1.2 1.2M77.2 125.5h9.7M77.2 124.3h9.7M82 127.9a1.19 1.19 0 0 1 1.2-1.2 1.19 1.19 0 0 1 1.2 1.2 1.21 1.21 0 0 1 1.2-1.2 1.21 1.21 0 0 1 1.2 1.2M86.9 125.5h.1M89.5 134.7h4.4M89.5 133.2h4.4M91.7 135.1h.1M91.7 133.2h.1M91.7 132.7v.5M91.7 134.7v.4M93.9 134.7h.1"/>
<path d="M93.9 133.2h.1M98.9 134.9h.1M98.9 134.2h.1M98.9 134.9h4.9M98.9 134.2v.7M98.9 134.2h4.9M101.3 132.7h.1M101.3 137.5h.1M101.3 132.7v1.5M101.3 136.6v.9M103.8 134.2h.1M103.8 134.9h.1"/>
<path d="M103.8 134.2v.7M166.5 140h.1M166.5 137.5v2.5M199.6 124.8h.1M199.6 121.9h.1M199.6 124.8l.7 .7M199.6 121.9l1.4 1.4M201 123.3h.1M201 120.4h.1M201 123.3l-1.4 1.5M201 120.4l-1.4 1.5M205.1 135.1h19.3v19.3h-19.3z"/>
<path d="M236.5 136.6h.1M236.5 137.3h.1M236.5 137.3h4.8M236.5 136.6h4.8M236.5 136.6v.7M238.9 135.1h.1M238.9 140h.1M238.9 135.1v1.5M238.9 139v1M241.3 137.3h.1M241.3 136.6h.1M241.3 136.6v.7"/>
<path d="M248.5 140l.8 .7M16.9 156.8h4.8v14.5h-4.8zM45.8 156.8h4.9v12.1h-4.9zM77.2 153.2h.1M77.2 156.8a1.19 1.19 0 0 1 1.2-1.1 1.19 1.19 0 0 1 1.2 1.1 1.21 1.21 0 0 1 1.2-1.1 1.21 1.21 0 0 1 1.2 1.1M77.2 154.4h9.7M77.2 153.2h9.7M82 156.8a1.19 1.19 0 0 1 1.2-1.1 1.19 1.19 0 0 1 1.2 1.1 1.21 1.21 0 0 1 1.2-1.1 1.21 1.21 0 0 1 1.2 1.1M86.9 154.4h.1M101.3 159.3h.1M101.3 159.3v1.4M127.9 145.8h.1"/>
<path d="M127.9 145h.1M127.9 145v.8M127.9 145.8h4.8M127.9 145h4.8M130.3 143.6h.1M130.3 148.4h.1M130.3 143.6v1.4M130.3 147.4v1M132.7 145h.1M132.7 145.8h.1M132.7 145v.8M135.4 146.7h4.3"/>
<path d="M135.4 145.2h4.3M137.5 147.2h.1M137.5 145.2h.1M137.5 144.8v.4M137.5 146.7v.5M139.7 146.7h.1M139.7 145.2h.1M164.1 142.4h.1M164.1 142.4h4.8M165.8 154.2h.1M165.8 157.1h.1M165.8 154.2l1.4 1.5"/>
<path d="M165.8 157.1l1.4 1.4M166.5 147.2h.1M166.5 159.3h.1M166.5 142.4v4.8M166.5 152l.7 .7M167.2 143.1h.1M167.2 145h.1M167.2 152.7h.1M167.2 155.7h.1M167.2 158.5h.1M167.2 143.1l1.2 1.2M167.2 145l1.2 1.2"/>
<path d="M167.2 158.5l-.7 .8M167.2 152.7l-1.4 1.5M167.2 155.7l-1.4 1.4M186.5 147.2h3.4M188.2 149.6h.1M188.2 144.8h.1M188.2 144.8v2.4M188.2 149.6v2.4M189.9 147.2h.1M195.5 152h.1M195.5 147.2h2.8M195.5 152h.9"/>
<path d="M196.2 148.2h.1M196.2 148.2a.47 .47 0 0 0-.5 .4 .47 .47 0 0 0 .5 .5M196.2 151h.1M196.2 148.2h.5M196.2 149.1h2.1M196.2 151h2.1M196.2 150.1a.47 .47 0 0 0-.5 .4 .47 .47 0 0 0 .5 .5M196.4 150.1h.3M196.7 153h.1M196.7 146h.1M196.7 150.1h.1M196.7 146v7"/>
<path d="M196.7 153h1.2M196.7 146h1.2M197.9 153h.1M197.9 146h.1M197.9 148.2h.1M197.9 150.1h.1M197.9 152.3h.1M197.9 146v7M197.9 148.2h.4M197.9 150.1h.4M197.9 152.3h.4M198.1 151a.6 .6 0 0 1 .7 .5 .6 .6 0 0 1-.5 .7"/>
<path d="M198.3 147.2h.1M198.3 149.1h.1M198.3 147.2a.47 .47 0 0 1 .5 .5 .47 .47 0 0 1-.5 .4M198.3 149.1a.44 .44 0 0 1 .5 .5 .44 .44 0 0 1-.5 .4M198.3 151h.1M224.7 154h.1M224.7 152.5h.1M224.7 154h4.3M224.7 152.5h4.3M226.8 154.4h.1M226.8 152.5h.1M226.8 152v.5"/>
<path d="M226.8 154v.4M238.2 149.4h.1M238.2 152.3h.1M238.2 149.4l1.4 1.4M238.2 152.3l1.4 1.4M238.9 154.4h.1M238.9 147.2l.7 .7M239.6 147.9h.1M239.6 150.8h.1M239.6 153.7h.1M239.6 147.9l-1.4 1.5M239.6 150.8l-1.4 1.5"/>
<path d="M239.6 153.7l-.7 .7M247.8 142.1h.1M247.8 145h.1M247.8 142.1l1.5 1.5M247.8 145l1.5 1.5M248.5 147.2h.1M249.3 140.7h.1M249.3 143.6h.1M249.3 146.5h.1M249.3 140.7l-1.5 1.4M249.3 143.6l-1.5 1.4M249.3 146.5l-.8 .7"/>
<path d="M67.6 161.7h.1M67.6 161.7h4.8M89.5 163.6h4.4M89.5 162.1h4.4M91.7 164.1h.1M91.7 162.1h.1M91.7 161.7v.4M91.7 163.6v.5M93.9 163.6h.1M93.9 162.1h.1M98.9 161.4h.1M98.9 160.7h.1"/>
<path d="M98.9 160.7v.7M98.9 161.4h4.9M98.9 160.7h4.9M101.3 164.1h.1M101.3 163.1v1M103.8 160.7h.1M103.8 161.4h.1M103.8 160.7v.7M144.8 167.9h.1M144.8 167.9v2h4.8M144.8 167.9h4.8M145.7 168.9a.47 .47 0 0 1-.5 .4 .47 .47 0 0 1-.4-.4"/>
<path d="M145.8 168.9a.47 .47 0 0 0 .4 .4 .47 .47 0 0 0 .5-.4h1M147.2 167h.1M147.2 167.9h.1M147.2 166.5v.5M147.2 167.7v1.2M147.7 168.9h.1M149.6 168.9a.47 .47 0 0 1-.5 .4 .47 .47 0 0 1-.5-.4 .49 .49 0 0 1-.5 .4 .49 .49 0 0 1-.4-.4M149.6 167.9h.1M149.6 169.9h.1M149.6 167.9v2M197.9 164.1h.1M197.9 164.1l.7 .7"/>
<path d="M198.6 164.8h.1M200 163.4h.1M200 163.4l1.5 1.4M200 163.4l-1.4 1.4M201.5 164.8h.1M202.9 163.4h.1M202.9 163.4l1.5 1.4M202.9 163.4l-1.4 1.4M204.4 164.8h.1M205.1 164.1l-.7 .7"/>
</g>
<g fill="#00f" stroke="#00f" stroke-width=".21">
<path d="M67.6 82l2.4-2.4 2.4 2.4z"/>
<path d="M67.6 108.6l2.4-2.4 2.4 2.4z"/>
<path d="M164.1 140h4.8l-2.4 2.4z"/>
<path d="M167.9 144.8l1-1v1z"/>
<path d="M167.9 146.7l1-.9v.9z"/>
<path d="M152 31.4h4.8l-2.4 2.4z"/>
<path d="M156.8 35.2v1h-.9z"/>
<path d="M156.8 37.2v.9h-.9z"/>
<path d="M120.6 55.5l2.5 2.4h-4.9z"/>
<path d="M67.6 164.1l2.4-2.4 2.4 2.4z"/>
<path d="M164.1 98.9h4.8l-2.4 2.4z"/>
<path d="M167.9 103.8l1-1v1z"/>
<path d="M167.9 105.7l1-1v1z"/>
<path d="M224.9 113.4h3.9l-2 2z"/>
<path d="M228.3 116.8l.9-1v1z"/>
<path d="M228.3 118.2l.9-.9v.9z"/>
<path d="M67.6 135.1l2.4-2.4 2.4 2.4z"/>
<path d="M118.2 31.4l2.4-2.4 2.5 2.4z"/>
<path d="M193.3 42.5h1.9l-.9 .9z"/>
<path d="M193.3 45.1l1-.9 .9 .9z"/>
<path d="M193.3 20.7h1.9l-.9 1z"/>
<path d="M194.3 22.4l.9 1h-1.9z"/>
<path d="M152 57.9h4.8l-2.4 2.4z"/>
<path d="M156.8 61.8v.9h-.9z"/>
<path d="M155.9 64.7l.9-1v1z"/>
<path d="M126.9 15.7h2v.2h-2z" fill-rule="evenodd"/>
<path d="M126.9 16.2h2v.2h-2z" fill-rule="evenodd"/>
<path d="M126.9 15.7h2v.2h-2z" fill-rule="evenodd"/>
<path d="M126.9 16.2h2v.2h-2z" fill-rule="evenodd"/>
<path d="M188.2 147.2l1.7 2.4h-3.4z" fill-rule="evenodd"/>
<path d="M188.2 147.2l1.7 2.4h-3.4z" fill-rule="evenodd"/>
<path d="M236.5 138.3h4.8v.7h-4.8z" fill-rule="evenodd"/>
<path d="M236.5 138.3h4.8v.7h-4.8z" fill-rule="evenodd"/>
<path d="M126.9 66.1h2v.3h-2z" fill-rule="evenodd"/>
<path d="M126.9 65.6h2v.3h-2z" fill-rule="evenodd"/>
<path d="M126.9 66.1h2v.3h-2z" fill-rule="evenodd"/>
<path d="M126.9 65.6h2v.3h-2z" fill-rule="evenodd"/>
<path d="M98.9 135.8h4.9v.8h-4.9z" fill-rule="evenodd"/>
<path d="M98.9 135.8h4.9v.8h-4.9z" fill-rule="evenodd"/>
<path d="M146.2 76h2v.2h-2z" fill-rule="evenodd"/>
<path d="M146.2 76.5h2v.3h-2z" fill-rule="evenodd"/>
<path d="M146.2 76h2v.2h-2z" fill-rule="evenodd"/>
<path d="M146.2 76.5h2v.3h-2z" fill-rule="evenodd"/>
<path d="M98.9 162.4h4.9v.7h-4.9z" fill-rule="evenodd"/>
<path d="M98.9 162.4h4.9v.7h-4.9z" fill-rule="evenodd"/>
<path d="M146.2 167.5h2v.2h-2z" fill-rule="evenodd"/>
<path d="M146.2 167h2v.2h-2z" fill-rule="evenodd"/>
<path d="M146.2 167.5h2v.2h-2z" fill-rule="evenodd"/>
<path d="M146.2 167h2v.2h-2z" fill-rule="evenodd"/>
<path d="M98.9 106.9h4.9v.7h-4.9z" fill-rule="evenodd"/>
<path d="M98.9 106.9h4.9v.7h-4.9z" fill-rule="evenodd"/>
<path d="M127.9 146.7h4.8v.7h-4.8z" fill-rule="evenodd"/>
<path d="M127.9 146.7h4.8v.7h-4.8z" fill-rule="evenodd"/>
<path d="M98.9 80.3h4.9v.8h-4.9z" fill-rule="evenodd"/>
<path d="M98.9 80.3h4.9v.8h-4.9z" fill-rule="evenodd"/>
<path d="M127.9 90h4.8v.7h-4.8z" fill-rule="evenodd"/>
<path d="M127.9 90h4.8v.7h-4.8z" fill-rule="evenodd"/>
</g>
<path d="M196.7 16.9h.1M196.7 16.9v4.8M196.7 45.8h.1M196.7 43.4v2.4" fill="none" stroke="#fff" stroke-width=".21"/>
<path d="M202 144.1l1.5 1.4M203.4 144.1l-1.5 1.4" fill="none" stroke="#804000" stroke-width=".21"/>
<g font-size="3.1" fill="#004000">
<text x="70" y="7.8">Los 0V de ambas fuentes</text>
<text x="70" y="11.6">se unen en el amplificador.</text>
<text x="70" y="15.4">Así los retornos se hacen</text>
<text x="70" y="19.2">por separado.</text>
</g>
<text font-size="3.1" fill="#00f" x="188.2" y="138.1">2880oh</text>
<g font-size="2.6" fill="#000080">
<text x="62.7" y="9.6">NM</text>
<text x="142.4" y="12">AZUL</text>
<text x="152" y="12">2K2/1W5</text>
<text x="135.1" y="21.7">1nF/100V</text>
<text x="123.1" y="27.7">UF4007</text>
<text x="192.8" y="27">RELAY IM26GR</text>
<text x="114.8" y="36.6">620</text>
<text x="168.9" y="38.6">2K2/1W5</text>
<text x="53.1" y="53">CON3</text>
<text x="81.6" y="49.2">RAC10-K/277</text>
<text x="114.8" y="48.7">620</text>
<text x="193" y="50.6">RELAY IM26GR</text>
<text x="123.1" y="54.3">UF4007</text>
<text x="181" y="57.9">10K</text>
<text x="190.6" y="57.9">10K</text>
<text x="137.5" y="62.7">1nF/100V</text>
<text x="205.1" y="62.7">100K</text>
<text x="219.6" y="62.7">100K</text>
<text x="76" y="67.5">220uH/1A/650moh</text>
<text x="171.3" y="69.9">Toro Ferrita 4 Vueltas</text>
<text x="140" y="72.3">AMARILLO</text>
<text x="115.8" y="82">33u/200V</text>
<text x="154.4" y="82">1nF/100V</text>
<text x="73.8" y="84.9">UF4007</text>
<text x="86.9" y="89.2">68nF/100V</text>
<text x="102.6" y="88.1">47uF/63V *</text>
<text x="212.3" y="89.2">AQZ207</text>
<text x="16.9" y="94.1">B5B-PH-K-S(LF)(SN)</text>
<text x="45.8" y="90.7">B4B-PH-K-S(LF)(SN)</text>
<text x="76" y="94.1">220uH/1A/650moh</text>
<text x="154.4" y="91.7">15K/1W</text>
<text x="246.6" y="90.7">CON6</text>
<text x="130.3" y="97.7">100nF/200V</text>
<text x="170.3" y="101.8">ROJO</text>
<text x="230.7" y="96.9">AQZ207</text>
<text x="73.8" y="111.4">UF4007</text>
<text x="16.9" y="118.2">B5B-PH-K-S(LF)(SN)</text>
<text x="45.8" y="117.2">B4B-PH-K-S(LF)(SN)</text>
<text x="86.9" y="115.8">68nF/100V</text>
<text x="102.6" y="114.6">47uF/63V *</text>
<text x="212.3" y="119.6">1</text>
<text x="231.4" y="117.9">LED Rojo 5mm Alta Eficiencia</text>
<text x="76" y="120.6">220uH/1A/650moh</text>
<text x="204.1" y="123.5">4K7</text>
<text x="234.1" y="127.8">47u/35V</text>
<text x="73.8" y="138">UF4007</text>
<text x="132.7" y="137.5">100nF/200V</text>
<text x="202.2" y="132.7">LM555</text>
<text x="45.8" y="143.8">B4B-PH-K-S(LF)(SN)</text>
<text x="86.9" y="142.3">68nF/100V</text>
<text x="102.6" y="143.5">47uF/63V *</text>
<text x="119.5" y="141.1">33u/200V</text>
<text x="170.3" y="142.8">VERDE</text>
<text x="16.9" y="149.6">B5B-PH-K-S(LF)(SN)</text>
<text x="76" y="149.6">220uH/1A/650moh</text>
<text x="252.4" y="145.2">10K</text>
<text x="170.3" y="157.3">15K/1W</text>
<text x="183.4" y="156.8">SG92</text>
<text x="228.5" y="156.8">10n</text>
<text x="73.8" y="166.9">UF4007</text>
<text x="106.2" y="166.5">47uF/63V *</text>
<text x="156.8" y="164">1nF/100V</text>
<text x="16.9" y="173.7">B5B-PH-K-S(LF)(SN)</text>
<text x="45.8" y="172.7">B4B-PH-K-S(LF)(SN)</text>
<text x="86.9" y="171.3">68nF/100V</text>
<text x="197.9" y="170.3">720</text>
<text x="234.1" y="168.9">33.3K</text>
</g>
<g font-size="2.6">
<text x="183.1" y="181">UNIVERSIDAD AUTÓNOMA DE MADRID</text>
<text x="183.4" y="184.7">SEGAINVEX, Dpto. Electrónica</text>
<text x="183.4" y="188.4">Diseñado: Juan Antonio Higuera</text>
<text x="183.4" y="191">Dibujado: Patricio Coronado</text>
<text x="183.4" y="194.6">Título: FUENTE DE ALIMETNACIÓN</text>
<text x="182.2" y="200.2">Tam.</text>
<text x="183.4" y="203.4">Custom</text>
<text x="190.6" y="200.7">Orden de Trabajo: 20210882</text>
<text x="261.6" y="200.2">Rev.</text>
<text x="262.3" y="203.1">A</text>
<text x="183.4" y="207">Fecha: Friday, April 14, 2023</text>
<text x="190.6" y="204.1">Archivo: &lt;Archivo&gt;</text>
<text x="238.9" y="207">Hoja</text>
<text x="248.5" y="207">3</text>
<text x="253.4" y="207">de</text>
<text x="260.6" y="207">6</text>
</g>
<g font-size="2.2">
<text x="16.9" y="11.7">CABLE-PH04</text>
<text x="16.9" y="14.4">N.º de producto de Digi-Key</text>
<text x="16.9" y="17.1">1460-1295-ND</text>
<text x="190.2" y="19.3">7</text>
<text x="199.6" y="21.7">6</text>
<text x="16.9" y="24">macho en PCB:</text>
<text x="16.9" y="26.7">B3B-PH-K-S(LF)(SN)</text>
<text x="16.9" y="29.4">RS:820-1431</text>
<text x="103" y="28.9">5</text>
<text x="190.2" y="24.1">5</text>
<text x="16.9" y="32">contacto</text>
<text x="16.9" y="34.7">BPH-002T-P0.5S</text>
<text x="16.9" y="37.4">RS:820-1456</text>
<text x="16.9" y="40">conector cable:</text>
<text x="59.6" y="41">3</text>
<text x="59.6" y="38.6">4</text>
<text x="74.3" y="38.6">1</text>
<text x="103" y="41">4</text>
<text x="190.2" y="41">2</text>
<text x="16.9" y="42.7">JST PHR-3</text>
<text x="16.9" y="45.4">RS:820-1475</text>
<text x="59.6" y="45.8">1</text>
<text x="59.6" y="43.4">2</text>
<text x="74.3" y="45.8">2</text>
<text x="190.2" y="45.8">4</text>
<text x="199.6" y="43.4">3</text>
<text x="103" y="53">3</text>
<text x="14.5" y="55.2">macho en PCB:B5B-PH-K-S(LF)(SN)</text>
<text x="14.5" y="57.8">RS:820-1438</text>
<text x="14.5" y="60.5">contacto:BPH-002T-P0.5S</text>
<text x="14.5" y="63.2">RS:820-1456</text>
<text x="14.5" y="65.8">conector cable:JST PHR-4</text>
<text x="14.5" y="68.5">RS:820-1472</text>
<text x="52.4" y="77.2">4</text>
<text x="245.7" y="77.2">4</text>
<text x="245.7" y="74.8">5</text>
<text x="245.7" y="72.3">6</text>
<text x="23.4" y="82">4</text>
<text x="23.4" y="79.6">5</text>
<text x="52.4" y="82">2</text>
<text x="52.4" y="79.6">3</text>
<text x="245.7" y="82">2</text>
<text x="245.7" y="79.6">3</text>
<text x="23.4" y="89.2">1</text>
<text x="23.4" y="86.8">2</text>
<text x="23.4" y="84.4">3</text>
<text x="52.4" y="84.4">1</text>
<text x="205.1" y="90" transform="rotate(-90 205.1 90)">3</text>
<text x="209.9" y="90" transform="rotate(-90 209.9 90)">4</text>
<text x="221.9" y="90" transform="rotate(-90 221.9 90)">3</text>
<text x="226.8" y="90" transform="rotate(-90 226.8 90)">4</text>
<text x="245.7" y="84.4">1</text>
<text x="23.4" y="106.1">4</text>
<text x="23.4" y="103.7">5</text>
<text x="52.4" y="106.1">3</text>
<text x="52.4" y="103.7">4</text>
<text x="23.4" y="113.4">1</text>
<text x="23.4" y="111">2</text>
<text x="23.4" y="108.5">3</text>
<text x="52.4" y="111">1</text>
<text x="52.4" y="108.5">2</text>
<text x="205.1" y="111.5" transform="rotate(-90 205.1 111.5)">2</text>
<text x="209.9" y="111.5" transform="rotate(-90 209.9 111.5)">1</text>
<text x="221.9" y="111.5" transform="rotate(-90 221.9 111.5)">2</text>
<text x="226.8" y="111.5" transform="rotate(-90 226.8 111.5)">1</text>
<text x="216.9" y="123.9">+15V_A</text>
<text x="52.4" y="130.3">4</text>
<text x="23.4" y="137.5">4</text>
<text x="23.4" y="135.1">5</text>
<text x="52.4" y="137.5">1</text>
<text x="52.4" y="135.1">2</text>
<text x="52.4" y="132.7">3</text>
<text x="214.7" y="133.4" transform="rotate(-90 214.7 133.4)">8</text>
<text x="219.5" y="133.4" transform="rotate(-90 219.5 133.4)">4</text>
<text x="23.4" y="142.3">2</text>
<text x="23.4" y="139.9">3</text>
<text x="202.2" y="139.9">3</text>
<text x="226.1" y="142.3">2</text>
<text x="23.4" y="144.7">1</text>
<text x="192.6" y="147.1">1</text>
<text x="202.2" y="144.7">7</text>
<text x="202.2" y="149.6">6</text>
<text x="226.1" y="149.6">5</text>
<text x="192.6" y="152">8</text>
<text x="23.4" y="161.6">4</text>
<text x="23.4" y="159.2">5</text>
<text x="52.4" y="161.6">3</text>
<text x="52.4" y="159.2">4</text>
<text x="214.7" y="157.3" transform="rotate(-90 214.7 157.3)">1</text>
<text x="23.4" y="166.5">2</text>
<text x="23.4" y="164">3</text>
<text x="52.4" y="166.5">1</text>
<text x="52.4" y="164">2</text>
<text x="23.4" y="168.9">1</text>
</g>
<g font-size="2.2" fill="#000080">
<text x="55.5" y="10.5">R20</text>
<text x="197.1" y="16.5">RL1B</text>
<text x="135.1" y="18.9">F3</text>
<text x="158.3" y="18.9">R5</text>
<text x="73.8" y="25.1">PWS1</text>
<text x="53.1" y="34.6">J6</text>
<text x="114.8" y="33.4">R3</text>
<text x="124.5" y="30.9">D6</text>
<text x="158.3" y="30.9">D9</text>
<text x="114.8" y="45.4">R4</text>
<text x="158.3" y="45.4">R6</text>
<text x="197.9" y="47.8">RL1A</text>
<text x="124.5" y="57.5">D11</text>
<text x="158.3" y="57.5">D10</text>
<text x="183.4" y="55.1">R17</text>
<text x="192.1" y="55.1">R16</text>
<text x="205.1" y="59.9">R18</text>
<text x="219.6" y="59.9">R19</text>
<text x="132.7" y="62.3">F4</text>
<text x="76" y="69.6">L7</text>
<text x="185.8" y="72">L1</text>
<text x="250.9" y="68.4">J8</text>
<text x="16.9" y="75.6">J9</text>
<text x="45.8" y="73.2">J13</text>
<text x="73.8" y="81.6">D13</text>
<text x="154.4" y="79.2">F5</text>
<text x="86.9" y="85.3">C14</text>
<text x="102.6" y="84">C4</text>
<text x="126.7" y="86.4">C7</text>
<text x="170.3" y="86.4">R7</text>
<text x="133.9" y="94.9">C8</text>
<text x="213.8" y="93.7">SSR1</text>
<text x="230.7" y="93.7">SSR2</text>
<text x="16.9" y="99.7">J10</text>
<text x="45.8" y="99.7">J14</text>
<text x="76" y="96.1">L8</text>
<text x="170.3" y="98.5">D7</text>
<text x="73.8" y="108.2">D14</text>
<text x="86.9" y="111.8">C17</text>
<text x="102.6" y="110.6">C6</text>
<text x="212.3" y="109.4">R14</text>
<text x="231.4" y="115.4">DL1</text>
<text x="76" y="122.6">L9</text>
<text x="204.1" y="120.2">R13</text>
<text x="16.9" y="131.1">J11</text>
<text x="45.8" y="126.3">J15</text>
<text x="206.3" y="129.9">IC1</text>
<text x="73.8" y="134.7">D15</text>
<text x="241.3" y="134.7">C2</text>
<text x="86.9" y="138.3">C18</text>
<text x="102.6" y="139.5">C10</text>
<text x="125.5" y="143.2">C15</text>
<text x="170.3" y="139.5">D8</text>
<text x="194.5" y="143.2">RL1C</text>
<text x="252.4" y="141.9">R11</text>
<text x="16.9" y="155.2">J12</text>
<text x="45.8" y="155.2">J16</text>
<text x="76" y="151.6">L10</text>
<text x="132.7" y="151.6">C16</text>
<text x="170.3" y="154">R8</text>
<text x="230" y="154">C1</text>
<text x="243.7" y="151.6">R12</text>
<text x="183.4" y="158.8">D12</text>
<text x="197.9" y="160.1">R15</text>
<text x="73.8" y="163.7">D16</text>
<text x="86.9" y="167.3">C19</text>
<text x="102.6" y="166.1">C12</text>
<text x="152" y="163.7">F6</text>
</g>
<g font-size="2.2" fill="#00f">
<text x="157.3" y="14">+15V_A</text>
<text x="202.4" y="21.3">+15V</text>
<text x="82" y="33.7">RAC10-K/277</text>
<text x="63.2" y="38.1">AC1</text>
<text x="63.2" y="40.6">GND</text>
<text x="140.4" y="40.6">COM_15V</text>
<text x="63.2" y="45.4">AC2</text>
<text x="203.2" y="43">-15V</text>
<text x="157.3" y="67.1">-15V_A</text>
<text x="236.2" y="71.9">+15V</text>
<text x="58.4" y="74.3">+VO1</text>
<text x="130.8" y="74.3">+100V_A</text>
<text x="169.4" y="74.3">+100V_B</text>
<text x="193.5" y="74.3">+100V_C</text>
<text x="234.5" y="76.7">GND_15V</text>
<text x="236.9" y="74.3">-15V</text>
<text x="29.4" y="79.2">N1</text>
<text x="102.1" y="78.3">+</text>
<text x="195.9" y="79.2">-100V_C</text>
<text x="232.6" y="79.2">GND_HV</text>
<text x="234.5" y="81.6">+100V</text>
<text x="235.8" y="84">-100V</text>
<text x="29.4" y="88.8">L1</text>
<text x="58.4" y="86.4">-VO1</text>
<text x="131" y="87.9">+</text>
<text x="58.4" y="100.9">+VO2</text>
<text x="29.4" y="103.3">N2</text>
<text x="102.1" y="104.8">+</text>
<text x="29.4" y="112.9">L2</text>
<text x="58.4" y="112.9">-VO2</text>
<text x="116.3" y="120.2">COM_100V_A</text>
<text x="58.4" y="127.4">+VO3</text>
<text x="29.4" y="134.7">N3</text>
<text x="102.1" y="133.8">+</text>
<text x="236.5" y="136.2">+</text>
<text x="58.4" y="139.5">-VO3</text>
<text x="29.4" y="144.3">L3</text>
<text x="131" y="144.6">+</text>
<text x="195.5" y="146.6">+</text>
<text x="29.4" y="158.8">N4</text>
<text x="58.4" y="156.4">+VO4</text>
<text x="102.1" y="160.3">+</text>
<text x="29.4" y="168.4">L4</text>
<text x="58.4" y="168.4">-VO4</text>
<text x="133.2" y="168.4">-100V_A</text>
<text x="169.4" y="168.4">-100V_B</text>
</g>
<g font-size="2.2" fill="#004080">
<text x="92.8" y="30">+VOUT</text>
<text x="78.4" y="39.6">N</text>
<text x="78.4" y="46.9">L</text>
<text x="95" y="42">COM</text>
<text x="93.4" y="54.1">-VOUT</text>
<text x="206.1" y="100.2" transform="rotate(-90 206.1 100.2)">LOAD1</text>
<text x="210.9" y="100.2" transform="rotate(-90 210.9 100.2)">LOAD2</text>
<text x="223" y="100.2" transform="rotate(-90 223 100.2)">LOAD1</text>
<text x="227.8" y="100.2" transform="rotate(-90 227.8 100.2)">LOAD2</text>
<text x="206.1" y="107.4" transform="rotate(-90 206.1 107.4)">IN+</text>
<text x="210.9" y="107.4" transform="rotate(-90 210.9 107.4)">IN-</text>
<text x="223" y="107.4" transform="rotate(-90 223 107.4)">IN+</text>
<text x="227.8" y="107.4" transform="rotate(-90 227.8 107.4)">IN-</text>
<text x="220.6" y="138" transform="rotate(-90 220.6 138)">R</text>
<text x="206.3" y="141">OUT</text>
<text x="215.8" y="141.1" transform="rotate(-90 215.8 141.1)">VCC</text>
<text x="220.3" y="143.4">TR</text>
<text x="206.3" y="145.8">DIS</text>
<text x="206.3" y="150.6">THR</text>
<text x="215.8" y="153.2" transform="rotate(-90 215.8 153.2)">GND</text>
<text x="220.2" y="150.6">CV</text>
</g>
<g font-size="1.7">
<text x="29" y="1.8">5</text>
<text x="82" y="1.8">4</text>
<text x="135.1" y="1.8">3</text>
<text x="188.2" y="1.8">2</text>
<text x="241.3" y="1.8">1</text>
<text x=".6" y="29.5">D</text>
<text x="268.5" y="29.5">D</text>
<text x=".6" y="80.8">C</text>
<text x="268.5" y="80.8">C</text>
<text x=".6" y="132.1">B</text>
<text x="268.5" y="132.1">B</text>
<text x=".6" y="183.3">A</text>
<text x="268.5" y="183.3">A</text>
<text x="29" y="209.3">5</text>
<text x="82" y="209.3">4</text>
<text x="135.1" y="209.3">3</text>
<text x="188.2" y="209.3">2</text>
<text x="241.3" y="209.3">1</text>
</g>
</svg>
